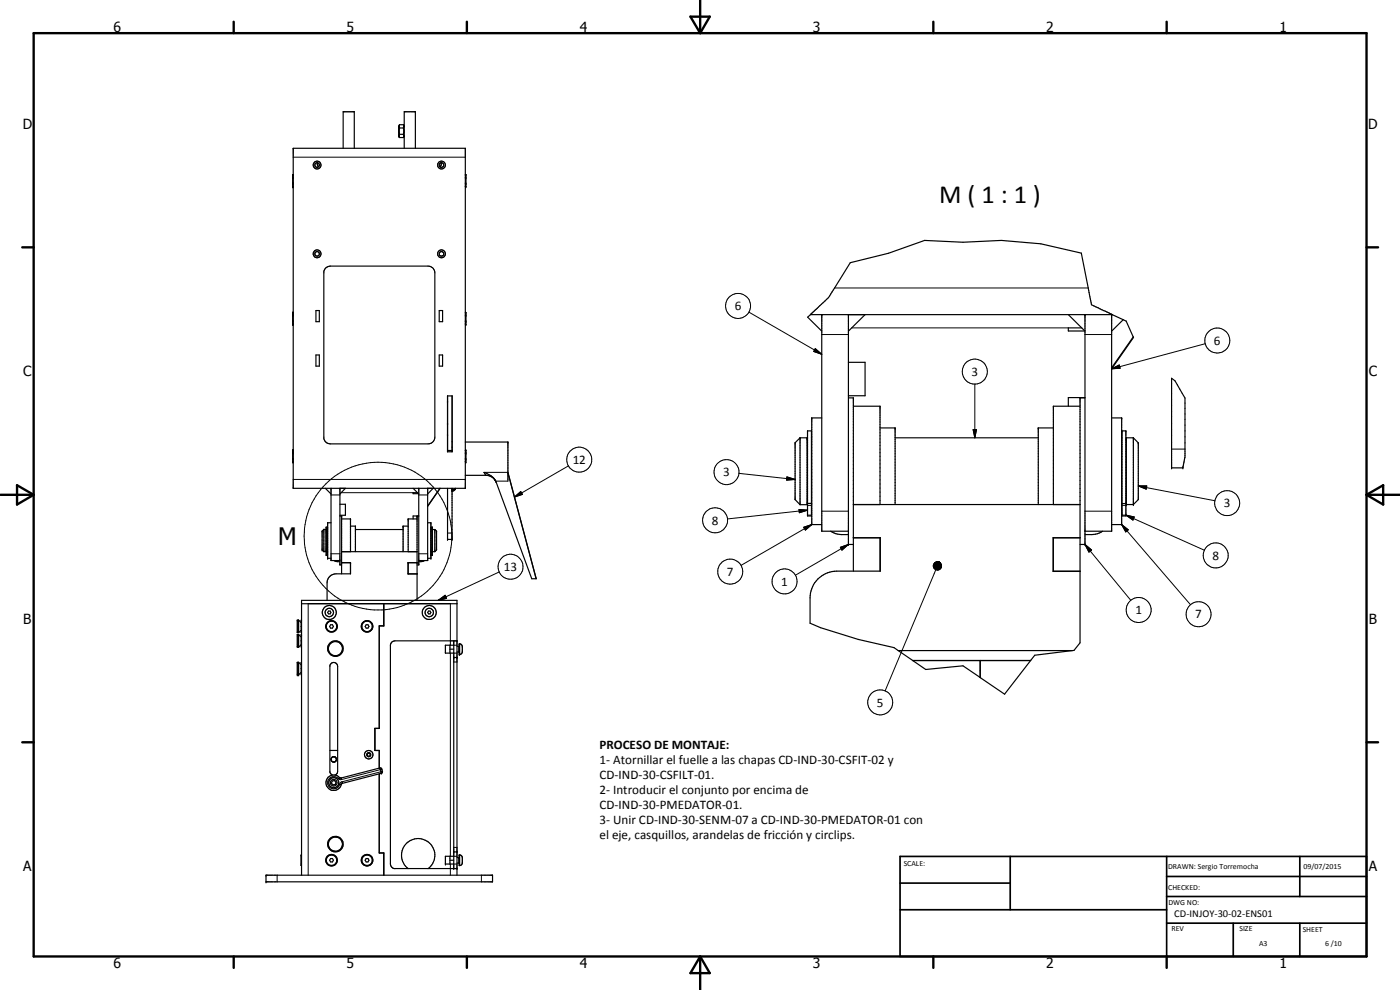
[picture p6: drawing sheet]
<svg xmlns="http://www.w3.org/2000/svg" width="420mm" height="297mm" viewBox="0 0 420 297" stroke-linecap="round" stroke-linejoin="round" font-family="sans-serif">
<g fill="none" stroke="#000" stroke-width=".35">
<path d="M119.9 37.4l-.2 .5v2.9l.2 .5M119.9 38.4v1.9M119.9 37.4v1M119.9 37.4h1.2M119.9 38.4h1.2M121.1 37.4l.1 .5-.1 .5M121.1 38.4l.1 1-.1 .9M121.1 37.4l.2 .5M87.9 53.1h.1M87.9 53.5h.1M87.9 54.9h.1M87.9 52.4v3.6"/>
<path d="M87.9 53.4h.1M87.9 53.2l.1 .1M87.9 52.4l.1 .1M88 44.5h51.6v102h-51.6zM88 55.1l-.1 .1M88 55.8l-.1 .2M88 54.9l-.1 .1M88 55.9l-.1 .1M95.3 48.9h.2a.67 .67 0 0 1 .1 1.1M95.3 48.8l-.1 .5 .4 .7M95.3 48.9a.67 .67 0 0 0-.8 .8 .67 .67 0 0 0 1.1 .3M103 44.5v-11h3.3v11"/>
<path d="M119.9 40.3v1M119.9 40.3h1.2M119.9 41.3h1.2M121.1 40.3l.1 .5-.1 .5M121.3 44.5v-11h3.4v11M121.3 40.8l-.2 .5M132.4 48.8v.7l-.4 .5M139.6 52.5l.2-.1-.1 3.6M139.6 55.1l.2 .1M139.6 54.9l.1 .1M139.6 55.8l.1 .2M139.6 55.9l.1 .1"/>
<path d="M139.7 53.2v.2M139.7 55v.2M139.7 53.4l.1 .1M139.7 53.2l-.1 .1M139.7 53.4h-.1M139.8 54.9l-.1 .1M139.8 53.1l-.1 .1M87.9 96.3h.1M87.9 96.6h.1M87.9 94.4l.1 .2M87.9 93.7v3.6M87.9 93.7l.1 .2"/>
<path d="M88 94.7l-.1 .1M88 96.3h-.1M88 97.2l-.1 .1M88 96.4l-.1 .1M94.8 93.2h1v3.3h-1zM97.9 80.3l1.2-.5 29.8 .1a1.98 1.98 0 0 1 1.6 1.9v49.4a2 2 0 0 1-2 2h-29.4a1.98 1.98 0 0 1-1.9-1.7v-50zM131.8 93.2h1v3.3h-1zM139.6 93.9l.2-.2v3.6l-.2-.1M139.6 94.7h.1M139.6 96.3h.1M139.6 96.4l.1 .1M139.7 94.5v.2"/>
<path d="M139.7 96.3v.2M139.7 96.5l.1 .1M139.7 94.7l.1 .1M139.7 94.5l-.1 .1M139.8 96.3h-.1M139.8 94.4l-.1 .1M243.2 94.4l2.1-1.9a20.6 20.6 0 0 0 5.2-6.1l4.7-7.6 11.4-2.8 10.9-3.9 11.5 .6 11.5-.6 11.9 1.1 12.1 2.7 3.1 15.5 6.1 3M243.2 94.4h90.6M243.2 94.4h.1M243.2 94.4l-.8 .8 4.2 4.2M246.6 94.4v65h8M254.6 94.4v69h1.5"/>
<path d="M259.6 94.4l-5 5M320.6 94.4l5 5M324.6 98.4h-4v.9h4.9M325.6 94.4v69h-1.5M333.6 94.4v65h-8M333.8 94.4l3.3 1.5M333.8 94.4h.1M337.1 95.9l.9 .5 2.1 4.7M337.1 95.9l-3.5 3.5M94.8 106.5h1v3.4h-1zM131.8 106.5h1v3.4h-1zM134.3 118.8h1.4v16.8h-1.4z"/>
<path d="M135.7 118.8v16.8M254.6 108.7h5v10h-5M254.6 119.4h1.5v52M325.6 119.4h-1.5v73.5l-1.8 2.3h-.5M325.6 119.3h-5v2.6M340.1 101.1l.1 .2-6.6 9.4M340.1 101.1l-6.5 9.3M351.6 113.5l1 .8 3 5.1v17.8l-.6 3.2h-3.4zM87.9 135.8h.1M87.9 136.1h.1M87.9 137.9h.1M87.9 137.6h.1"/>
<path d="M87.9 135v3.6M87.9 135v3.7M87.9 135.8l.1 .1M87.9 135l.1 .2M88 138.5l-.1 .2M88 137.8h-.1M88 137.6l-.1 .1M134.3 135.2h1.4M135.7 132.5h.1M135.7 134.2h.1M139.6 132.6h12.8v11.8M139.6 135.2l.2-.2v3.7l-.2-.2"/>
<path d="M139.6 136.1h.1M139.6 137.6l.1 .1M139.6 137.8h.1M139.7 135.8v.3M139.7 137.7v.1M139.7 137.8l.1 .1M139.7 136.1h.1M139.7 135.8l-.1 .1M139.8 137.6l-.1 .1M139.8 135.8h-.1M240.1 131.4h2.1v20h-2.1M240.1 131.4v20"/>
<path d="M240.1 131.4l-1.5 1.4v17.1l1.5 1.5M242.2 131.9h.1M242.3 129.3h1.2v25.5h-1.2zM243.5 131.4h.1M246.6 125.4h-3v32h3M256.1 121.9h8v29.5M264.1 128.4h4.5v23M268.6 131.4h43M316.1 128.4h-4.5v23M324.1 121.9h-8v29.5M333.6 125.4h3v32h-3M336.6 131.4h.1"/>
<path d="M336.7 129.3h1.2v25.5h-1.2zM337.9 131.9h.1M340.1 131.4h-2.1v20h2.1M340.1 131.4l1.5 1.5v17l-1.5 1.5M340.1 131.4v20M97.2 158.8l-.5 .5v5.7l.5 .5M97.2 158.8h.7v6.7h-.7M97.2 158.8v6.7M97.7 146.5l1.6 1.7M97.9 159h.1M97.9 158.2h.4v8.5h-.4zM98.3 158.9h.1"/>
<path d="M99.3 156.8h-1v10.7h1M99.3 146.5v21.7h2.7M102 154.9h.5v17.3M102 146.5v23h.5M102 151.3h1.7v3.3h-1.7M102.5 155.7h2.7v9.8M103.7 146.5l-1.7 1.7M105.2 157.9h1.5v7.6M106.7 158.9h14.3M122.5 157.9h-1.5v7.6M124 146.5l1.7 1.7M125.2 155.7h-2.7v9.8"/>
<path d="M125.3 147.8h-1.3v.3h1.6M125.7 154.9h-.5v25.2M125.7 146.5v23h-.5M125.7 154.8h-1.7v.9M128.3 146.5v21.7h-2.6M128.3 156.8h1v10.7h-1M129.3 158.9h.1M129.4 158.2h.3v8.5h-.3M129.7 159h.1M130 146.5l-1.7 1.7M130.5 158.9v6.6M130.5 158.9h-.7v6.6h.7"/>
<path d="M130.5 158.9l.5 .4v5.7l-.5 .5M132 146.5l-3.7 5.3M132.1 146.5l-3.8 5.4M134.3 146.5v15.3h1.4v-15.3M136.1 147.1l-.4 .4M136.1 147.1h.1M136.3 146.9l-.2 .2M136.3 146.8h.1M136.4 146.7v.1M136.4 146.7h.1M136.6 146.6h.1M136.7 146.5l-.4 .4"/>
<path d="M139.6 142.6h6.5a3.3 3.3 0 0 1 2.5 1.5M145.2 141.7l2 1 1.3 1.1M148.5 143.9l11.1 29.8h1.3M148.5 144l.1 .1M148.7 144.2v.1M148.7 144.4h.1M148.8 144.4h.1M152.4 141.9l8.5 31.8M152.4 141.7l8.5 32M242.2 150.9h.1M242.3 151h1.2M243.5 151.4h.1"/>
<path d="M249.3 159.4l2.1 .9 3.2 .1M256.1 151.4h68M330.9 159.4l-2.1 .9-3.2 .1M336.6 151.4h.1M336.7 151.1h1.2M337.9 150.9h.1M97.9 165.4h.4M98.3 165.5h.1M100.2 168.2l.5 .2 1.3 .1M102.5 168.8h2.7v3.4h-4.4a2.73 2.73 0 0 0-2.6 2.6v5.3M102.5 165.5h22.7M122.5 168.8v3.4"/>
<path d="M125.2 168.8h-2.7v3.4h2.7M127.4 168.2l-.5 .2-1.2 .1M129.3 165.5h.1M129.8 165.4h-.4M256.1 161.3h8.1v10.1h-13.1a8 8 0 0 0-8 8v7.6l3.2 1.3 11.3 3.6 10.7 2.4 1.3 .9M256.1 161.4h8M264.1 161.3v10.1M316.1 171.4h8M316.1 161.3v10.1M316.1 161.4h8M324.1 161.3h-8.1v10.1h8.1M89.6 186.1h-.4v3.7h.4"/>
<path d="M89.6 190.4h-.4v3.8h.4M89.6 198.7h-.4v3.8h.4M89.6 186.1v3.7M89.6 190.4v3.8M89.6 198.7v3.8M89.6 186.1l.8 .7M89.6 198.7l.8 .8M89.6 190.4l.8 .7M90.4 192.3h.1M90.4 188h.1M90.4 189.1l-.8 .7M90.4 193.4l-.8 .8"/>
<path d="M90.5 181.1h46.6M90.5 186.2l-.1-.1v3.7l.1-.1M90.5 190.6l-.1-.2v3.7l.1-.1M90.5 198.9l-.1-.1v3.6l.1-.1M98.6 183.3h.5l.2 .5-.2 .4h-.5l-.3-.4zM99.2 187.5h.6l.3 .5-.3 .5h-.6l-.3-.5zM109.9 187.5h.5l.3 .5-.3 .5h-.5l-.3-.5zM115.1 181.1v6.6h-1.3v30.8h-1.3v6.7h1.3v5.3M115.2 181.1v6.7h-1.4M128.6 183.3h.5l.2 .5-.2 .4h-.5l-.3-.4zM135 193.6v2.4M135 194.8h1.2"/>
<path d="M136.2 192.3v68.3M136.2 197.3h.9M136.2 193.6h-2.5v2.4h2.5M137.1 192.3h-18.6a1.37 1.37 0 0 0-1.3 1.3v65.9l.4 .7 .7 .4h18.8M137.1 193.9h.7M137.1 195.6h.7M137.8 193.2l.7 .2 .3 .6-.1 1.7-.5 .6h-.4zM269.6 195.2l4.4 3h35.3l1.2-1.6 11.3-1.4M269.6 195.2h52.2M273.9 198.2h20.2v5l-5.1-3.4-11.2 1.1zM294.2 198.2h15.1l-7.8 10.1-7.3-5zM90.4 200.6h.1"/>
<path d="M90.4 201.7l-.8 .8M112.6 218.6v6.6M294.1 203.2l.1 .1M98.5 233.2a2.44 2.44 0 0 1 3.6 .2l11.9-3 .5 .2 .3 1-.3 .4-11.9 3.1a2.4 2.4 0 0 1-3 2 2.4 2.4 0 0 1-1.5-3.3zM99 225.2h2.3M99.5 228.3l.4 .3h.5M99.7 234.4l.7-.2 .4 .5-.1 .6-.7 .2-.5-.5zM99.8 232.5l-.8-.8v-32a1.18 1.18 0 0 1 1.3-.9 1.18 1.18 0 0 1 1 1.1v31.5l-.2 .7-.6 .4M100.3 227.1a.77 .77 0 0 0-.8 .2 .77 .77 0 0 0-.1 .8M100.6 228.6h-.3M100.7 227.2l.2 .3M100.8 228.3l-.3 .3"/>
<path d="M100.9 227.5a.8 .8 0 0 0-1.4-.1 .8 .8 0 0 0 .6 1.2M100.9 227.5l.1 .3M100.9 228.3l-.3 .3M101 227.8l-.2 .5M101 227.8l-.1 .5M110.3 226.2l.3-.2 .5 .2v.5l-.5 .2-.3-.2zM113.8 232.2v23.7h1.4v6.7M90.5 256.5v3.2M99.2 257.6h.6l.3 .5-.3 .5h-.6l-.3-.5zM109.9 257.6h.5l.3 .5-.3 .5h-.5l-.3-.5zM115.1 255.9v6.7M135 256.9v2.3"/>
<path d="M135 258.1h1.2M136.2 255.6h.9M136.2 256.9h-2.5v2.3h2.5M137.1 259h.7M137.8 256.5l.7 .3 .3 .5-.1 1.8-.7 .6zM137.8 257.3h-.7M79.8 262.6h68v2h-68zM90.5 262.6v-82.5h46.6v82.5M122.5 260.6a5 5 0 0 1-.7-7.4 5 5 0 0 1 7.4 0 5 5 0 0 1-.7 7.4"/>
<circle cx="95.2" cy="49.5" r="1.18"/>
<circle cx="132.5" cy="49.5" r="1.17"/>
<circle cx="132.5" cy="49.5" r=".69"/>
<circle cx="95.2" cy="76.2" r=".69"/>
<circle cx="95.2" cy="76.1" r="1.18"/>
<circle cx="132.5" cy="76.2" r="1.17"/>
<circle cx="132.5" cy="76.2" r=".69"/>
<circle cx="98.8" cy="183.8" r="1.25"/>
<circle cx="98.8" cy="183.8" r="2.08"/>
<circle cx="99.5" cy="187.9" r="1.59"/>
<circle cx="99.5" cy="187.9" r="1.74"/>
<circle cx="100.7" cy="194.6" r="2.11"/>
<circle cx="100.7" cy="194.6" r="2.33"/>
<circle cx="110.2" cy="187.9" r="1.59"/>
<circle cx="110.2" cy="187.9" r="1.73"/>
<circle cx="128.8" cy="183.8" r="2.11"/>
<circle cx="128.8" cy="183.8" r="1.26"/>
<circle cx="100.2" cy="234.9" r="1.49"/>
<circle cx="110.7" cy="226.4" r="1.26"/>
<circle cx="99.5" cy="258.1" r="1.58"/>
<circle cx="99.5" cy="258.1" r="1.74"/>
<circle cx="100.7" cy="253.2" r="2.11"/>
<circle cx="100.7" cy="253.3" r="2.35"/>
<circle cx="110.2" cy="258.1" r="1.58"/>
<circle cx="110.2" cy="258.1" r="1.75"/>
</g>
<g fill="#000">
<circle cx="119.7" cy="37.9" r=".18"/>
<circle cx="87.9" cy="56" r=".18"/>
<circle cx="87.9" cy="52.4" r=".18"/>
<circle cx="119.7" cy="40.8" r=".18"/>
<circle cx="139.7" cy="56" r=".18"/>
<circle cx="139.7" cy="52.4" r=".18"/>
<circle cx="139.8" cy="56" r=".18"/>
<circle cx="139.8" cy="55.2" r=".18"/>
<circle cx="139.8" cy="54.9" r=".18"/>
<circle cx="139.8" cy="53.1" r=".18"/>
<circle cx="139.8" cy="53.5" r=".18"/>
<circle cx="139.8" cy="52.4" r=".18"/>
<circle cx="87.9" cy="93.7" r=".18"/>
<circle cx="87.9" cy="97.3" r=".18"/>
<circle cx="139.7" cy="97.3" r=".18"/>
<circle cx="139.7" cy="93.7" r=".18"/>
<circle cx="139.8" cy="96.6" r=".18"/>
<circle cx="139.8" cy="96.3" r=".18"/>
<circle cx="139.8" cy="94.8" r=".18"/>
<circle cx="139.8" cy="97.3" r=".18"/>
<circle cx="139.8" cy="93.7" r=".18"/>
<circle cx="139.8" cy="94.4" r=".18"/>
<circle cx="246.6" cy="94.4" r=".18"/>
<circle cx="254.6" cy="94.4" r=".18"/>
<circle cx="325.6" cy="94.4" r=".18"/>
<circle cx="333.6" cy="94.4" r=".18"/>
<circle cx="87.9" cy="135" r=".18"/>
<circle cx="87.9" cy="138.7" r=".18"/>
<circle cx="134.3" cy="127" r=".18"/>
<circle cx="134.3" cy="120.4" r=".18"/>
<circle cx="134.3" cy="130.4" r=".18"/>
<circle cx="139.7" cy="135" r=".18"/>
<circle cx="139.7" cy="138.7" r=".18"/>
<circle cx="139.8" cy="137.6" r=".18"/>
<circle cx="139.8" cy="135.8" r=".18"/>
<circle cx="139.8" cy="137.9" r=".18"/>
<circle cx="139.8" cy="136.1" r=".18"/>
<circle cx="139.8" cy="135" r=".18"/>
<circle cx="139.8" cy="138.6" r=".18"/>
<circle cx="152.4" cy="132.6" r=".18"/>
<circle cx="240.1" cy="131.4" r=".18"/>
<circle cx="242.2" cy="131.4" r=".18"/>
<circle cx="243.6" cy="125.4" r=".18"/>
<circle cx="268.6" cy="128.4" r=".18"/>
<circle cx="311.6" cy="128.4" r=".18"/>
<circle cx="336.6" cy="125.4" r=".18"/>
<circle cx="341.6" cy="132.9" r=".18"/>
<circle cx="97.9" cy="158.2" r=".18"/>
<circle cx="98.3" cy="158.2" r=".18"/>
<circle cx="102.5" cy="154.9" r=".18"/>
<circle cx="105.2" cy="155.7" r=".18"/>
<circle cx="106.7" cy="157.9" r=".18"/>
<circle cx="121" cy="157.9" r=".18"/>
<circle cx="122.5" cy="155.7" r=".18"/>
<circle cx="125.2" cy="154.9" r=".18"/>
<circle cx="129.4" cy="158.2" r=".18"/>
<circle cx="129.7" cy="158.2" r=".18"/>
<circle cx="129.8" cy="158.9" r=".18"/>
<circle cx="130.5" cy="158.9" r=".18"/>
<circle cx="135.7" cy="146.6" r=".18"/>
<circle cx="136.1" cy="147.1" r=".18"/>
<circle cx="136.4" cy="146.8" r=".18"/>
<circle cx="136.6" cy="146.6" r=".18"/>
<circle cx="148.8" cy="144.4" r=".18"/>
<circle cx="338" cy="151.4" r=".18"/>
<circle cx="340.1" cy="151.4" r=".18"/>
<circle cx="351.6" cy="140.4" r=".18"/>
<circle cx="355" cy="140.4" r=".18"/>
<circle cx="96.7" cy="165" r=".18"/>
<circle cx="98.3" cy="167.5" r=".18"/>
<circle cx="102.5" cy="168.8" r=".18"/>
<circle cx="105.2" cy="168.8" r=".18"/>
<circle cx="122.5" cy="168.8" r=".18"/>
<circle cx="125.2" cy="168.8" r=".18"/>
<circle cx="129.3" cy="167.5" r=".18"/>
<circle cx="134.3" cy="161.8" r=".18"/>
<circle cx="135.7" cy="161.8" r=".18"/>
<circle cx="254.6" cy="163.4" r=".18"/>
<circle cx="325.6" cy="163.4" r=".18"/>
<circle cx="136.2" cy="197.3" r=".18"/>
<circle cx="137.1" cy="197.3" r=".18"/>
<circle cx="137.8" cy="193.2" r=".18"/>
<circle cx="137.8" cy="196.3" r=".18"/>
<circle cx="89.2" cy="202.5" r=".18"/>
<circle cx="89.6" cy="202.5" r=".18"/>
<circle cx="133.7" cy="259.2" r=".18"/>
<circle cx="137.8" cy="256.5" r=".18"/>
<circle cx="79.8" cy="262.6" r=".18"/>
<circle cx="79.8" cy="264.6" r=".18"/>
<circle cx="136.2" cy="260.6" r=".18"/>
<circle cx="137.1" cy="260.6" r=".18"/>
</g>
<g fill="none" stroke="#000" stroke-width=".3">
<path d="M88 47.2h51.6M224.7 93.6l21.9 12.7M250.5 86.4h76.1M255.6 98.4h65M244.7 104.6l1.9 1.7-2.4-.8zM246.6 100.4h8M292.6 115.2v16.2M325.6 100.4h8M333.6 110.7l2.3-1.2 .3 1zM361.7 103.1l-28.1 7.6M170.6 139.8l-16.2 9.3M292 128.9h1.1l-.5 2.5z"/>
<path d="M351.6 134.7h4M88 143.8h51.6M99.3 148.5h2.7M102.3 147.8h21.7M125.7 148.5h2.6M134.3 159.9h1.4M148.7 144.4h3.7M152.4 141.7h-7.2l.6 .9M154.4 149.1l1.9-1.6 .5 .8zM221.8 142l16.8 1.8M236.2 143.1l2.4 .7-2.5 .3zM239.8 152.9l2.5 .2-2.4 .7z"/>
<path d="M241.2 158.2l2.4-.8-1.9 1.6zM242.3 151.6h1.2M242.3 154.6h1.2M242.3 153.1l-24 2.6M243.6 157.4l-21.2 12.2M246.6 153.4h8M325.6 153.4h8M336.6 157.4l2 1.6-.7 .6zM336.6 157.4l20.7 24M336.7 151.6h1.2M336.7 154.6h1.2M337.9 154.6l2.5 .5-.4 .9z"/>
<path d="M337.9 154.6l23.6 10.5M341.6 145.8h2.6l-.2 1zM341.6 145.8l23 4.4M97.9 165.6h.4M97.9 166.6h.4M99.3 166.2h2.7M125.7 166.2h2.6M129.4 165.6h.3M129.4 166.6h.3M149.8 171.6l-18.3 8.5M252.2 164.2l2.4-.8-1.9 1.7zM254.6 163.4l-15.9 9.2"/>
<path d="M280.1 169.8l1.7-1.1-1.7 1.4zM280.1 169.5l1.7-.8-1.7 1.1zM280.1 170.1l1.7-1.4-1.6 1.6zM280.2 169.3l1.6-.6-1.7 .8zM280.4 169l1.4-.3-1.6 .6zM280.5 168.8l1.3-.1zM280.5 168.8l1.3-.1-1.4 .3zM280.7 168.7h1.1zM280.8 171l-15.2 36.3M281 168.6l.8 .1zM281.3 168.6l.5 .1zM281.7 168.7v2.4"/>
<path d="M281.8 168.7l-1.5 1.9-.1-.3zM281.8 168.7l-1.3 2-.2-.1zM281.8 168.7l-1.1 2.2-.2-.2zM281.8 168.7l-.8 2.3-.3-.1zM281.8 168.7l-.5 2.4-.3-.1zM281.8 168.7l-.3 2.4h-.2zM281.8 168.7v2.3l-.3 .1zM281.8 168.7l.2 2.2-.2 .1zM281.8 168.7l.4 2-.2 .2zM281.8 168.7l.6 1.8-.2 .2zM281.8 168.7l.7 1.5-.1 .3zM281.8 168.7l.7 1.5z"/>
<path d="M281.8 168.7l.8 1.3zM281.8 168.7l.8 1zM281.8 168.7l.7 .7zM281.8 168.7l.6 .5zM281.8 168.7l.5 .3zM281.8 168.7l.3 .1zM281.9 168.7v2.3M325.6 163.4l2 1.6-.8 .7zM325.6 163.4l13.8 16.7M92.5 181.1v81.5M131.5 180.1l2.1-1.5 .4 .9zM135.2 181.1v12.5"/>
<path d="M135.2 196v60.9M136.2 198.6h.9M136.2 196h.9M136.2 193.6h.9M137.7 193.9v1.7M138 193.2h.1M138 196.3h.1M138 193.2v3.1M294.1 201.2h.1M101.5 233.6l.6 .3h.4M101.5 233.6a1.84 1.84 0 0 0-2.8 .1 1.84 1.84 0 0 0 .7 2.8 1.84 1.84 0 0 0 2.5-1.2M101.9 233.3h.1"/>
<path d="M101.9 233.3l-.4 .3M101.9 235.3l.5 .1M102.4 233.4h.1M102.4 233.4l.1 .5M102.6 234.6l-.7 .7M102.6 234.6l.2 .4M114 230.4l.1 .5M114.1 230.9l.2 .7M114.1 230.9l-11.6 3M114.3 231.6l.1 .4M114.3 231.6l-11.7 3M114.4 232h.1"/>
<path d="M114.6 230.8h.1M114.6 230.8l-.5 .1M114.8 231.4h.1M114.8 231.4l-.5 .2M135.2 259.2v3.4M136.2 259.2h.9M136.2 256.9h.9M136.2 254.3h.9M137.7 257.3h.1M137.7 257.3v1.7M138 256.5h.1M138 256.5v3.2"/>
<path d="M83.2 262.6v2M144.5 262.6v2"/>
<circle cx="221.5" cy="91.8" r="3.7"/>
<circle cx="292.5" cy="111.5" r="3.8"/>
<circle cx="365.3" cy="102.2" r="3.8"/>
<circle cx="173.9" cy="137.9" r="3.7"/>
<circle cx="214.6" cy="156.1" r="3.8"/>
<circle cx="218.1" cy="141.6" r="3.8"/>
<circle cx="368.3" cy="150.9" r="3.8"/>
<circle cx="113.4" cy="160.8" r="22.2"/>
<circle cx="153.2" cy="170" r="3.8"/>
<circle cx="219.1" cy="171.5" r="3.8"/>
<circle cx="235.5" cy="174.5" r="3.7"/>
<circle cx="364.9" cy="166.7" r="3.8"/>
<circle cx="341.7" cy="183" r="3.8"/>
<circle cx="359.7" cy="184.3" r="3.8"/>
<circle cx="264.2" cy="210.7" r="3.7"/>
<circle cx="100.1" cy="234.8" r="1.02"/>
<circle cx="110.7" cy="226.4" r=".64"/>
</g>
<g fill="none" stroke="#000" stroke-width=".71">
<path d="M10.1 9.9h400v277.1h-400zM70.1 6.5v3.4M140.1 6.5v3.4M207.2 5h5.8l-2.9 4.9zM210.1 0v9.9M280.1 6.5v3.4M350.1 6.5v3.4M6.7 74.2h3.4M410.1 74.2h3.5M.1 148.5h10M5.1 145.6l5 2.9-5 2.9zM410.1 148.5h10"/>
<path d="M410.1 148.5l5-2.9v5.8zM6.7 222.7h3.4M410.1 222.7h3.5M70.1 287v3.4M140.1 287v3.4M210.1 287v10M210.1 287l2.9 5h-5.8zM280.1 287v3.4M350.1 287v3.4"/>
</g>
<path d="M270.1 257h140v30h-140zM303.2 257v16M350.1 257v30M390.1 257v12M270.1 265h33.1M270.1 273h80M350.1 277h60M350.1 269h60M350.1 263h60M370.1 277v10M390.1 277v10" fill="none" stroke="#000" stroke-width=".51"/>
<g fill="#000">
<path d="M244.7 104.6l1.9 1.7-2.4-.8zM333.6 110.7l2.3-1.2 .3 1zM292 128.9h1.1l-.5 2.5zM154.4 149.1l1.9-1.6 .5 .8zM236.2 143.1l2.4 .7-2.5 .3zM239.8 152.9l2.5 .2-2.4 .7zM241.2 158.2l2.4-.8-1.9 1.6zM336.6 157.4l2 1.6-.7 .6zM337.9 154.6l2.5 .5-.4 .9zM341.6 145.8h2.6l-.2 1zM131.5 180.1l2.1-1.5 .4 .9zM252.2 164.2l2.4-.8-1.9 1.7z"/>
<path d="M281.3 168.6l.5 .1zM281 168.6l.8 .1zM280.7 168.7h1.1zM280.5 168.8l1.3-.1zM280.5 168.8l1.3-.1-1.4 .3zM280.4 169l1.4-.3-1.6 .6zM280.2 169.3l1.6-.6-1.7 .8zM280.1 169.5l1.7-.8-1.7 1.1zM280.1 169.8l1.7-1.1-1.7 1.4zM280.1 170.1l1.7-1.4-1.6 1.6zM281.8 168.7l-1.5 1.9-.1-.3zM281.8 168.7l-1.3 2-.2-.1z"/>
<path d="M281.8 168.7l-1.1 2.2-.2-.2zM281.8 168.7l-.8 2.3-.3-.1zM281.8 168.7l-.5 2.4-.3-.1zM281.8 168.7l-.3 2.4h-.2zM281.8 168.7l.6 1.8-.2 .2zM281.8 168.7l.7 1.5-.1 .3zM281.8 168.7l.7 1.5zM281.8 168.7l.8 1.3zM281.8 168.7l.8 1zM281.8 168.7l.7 .7zM281.8 168.7l.6 .5zM281.8 168.7l.5 .3z"/>
<path d="M281.8 168.7l.3 .1zM325.6 163.4l2 1.6-.8 .7z"/>
</g>
<path d="M282 168.7v2.2" fill="none" stroke="#000" stroke-width=".42"/>
<text font-size="7.9" x="281.9" y="61">M ( 1 : 1 )</text>
<text font-size="7.2" x="83.5" y="163.5">M</text>
<g font-size="4.2">
<text x="34" y="9.6">6</text>
<text x="104" y="9.6">5</text>
<text x="174" y="9.6">4</text>
<text x="244" y="9.6">3</text>
<text x="314" y="9.6">2</text>
<text x="384" y="9.6">1</text>
<text x="6.8" y="38.7">D</text>
<text x="410.6" y="38.7">D</text>
<text x="7" y="112.9">C</text>
<text x="410.8" y="112.9">C</text>
<text x="7" y="187.1">B</text>
<text x="410.8" y="187.1">B</text>
<text x="7" y="261.4">A</text>
<text x="410.8" y="261.4">A</text>
<text x="34" y="290.4">6</text>
<text x="104" y="290.4">5</text>
<text x="174" y="290.4">4</text>
<text x="244" y="290.4">3</text>
<text x="314" y="290.4">2</text>
<text x="384" y="290.4">1</text>
</g>
<g font-size="3.9">
<text x="220.5" y="93">6</text>
<text x="364.3" y="103.5">6</text>
<text x="291.5" y="112.8">3</text>
<text x="171.9" y="139.2">12</text>
<text x="217" y="142.9">3</text>
<text x="367.3" y="152.2">3</text>
<text x="213.6" y="157.4">8</text>
<text x="363.8" y="167.9">8</text>
<text x="151.2" y="171.3">13</text>
<text x="218.1" y="172.8">7</text>
<text x="234.5" y="175.7">1</text>
<text x="340.7" y="184.3">1</text>
<text x="358.7" y="185.5">7</text>
<text x="263.2" y="212">5</text>
<text x="179.9" y="224.7">PROCESO DE MONTAJE:</text>
<text x="179.9" y="229.2">1- Atornillar el fuelle a las chapas CD-IND-30-CSFIT-02 y</text>
<text x="179.9" y="233.7">CD-IND-30-CSFILT-01.</text>
<text x="179.9" y="238.2">2- Introducir el conjunto por encima de</text>
<text x="179.9" y="242.7">CD-IND-30-PMEDATOR-01.</text>
<text x="179.9" y="247.1">3- Unir CD-IND-30-SENM-07 a CD-IND-30-PMEDATOR-01 con</text>
<text x="179.9" y="251.6">el eje, casquillos, arandelas de fricción y circlips.</text>
</g>
<text font-size="3.1" x="352.4" y="275.2">CD-INJOY-30-02-ENS01</text>
<g font-size="2.4">
<text x="271.2" y="259.7">SCALE:</text>
<text x="350.6" y="260.8">DRAWN: Sergio Torremocha</text>
<text x="391.2" y="260.6">09/07/2015</text>
<text x="350.6" y="267">CHECKED:</text>
<text x="350.6" y="271.4">DWG NO:</text>
<text x="351.6" y="279.3">REV</text>
<text x="372" y="279.4">SIZE</text>
<text x="391" y="279.6">SHEET</text>
<text x="377.9" y="283.8">A3</text>
<text x="397.7" y="283.8">6 /10</text>
</g>
</svg>
